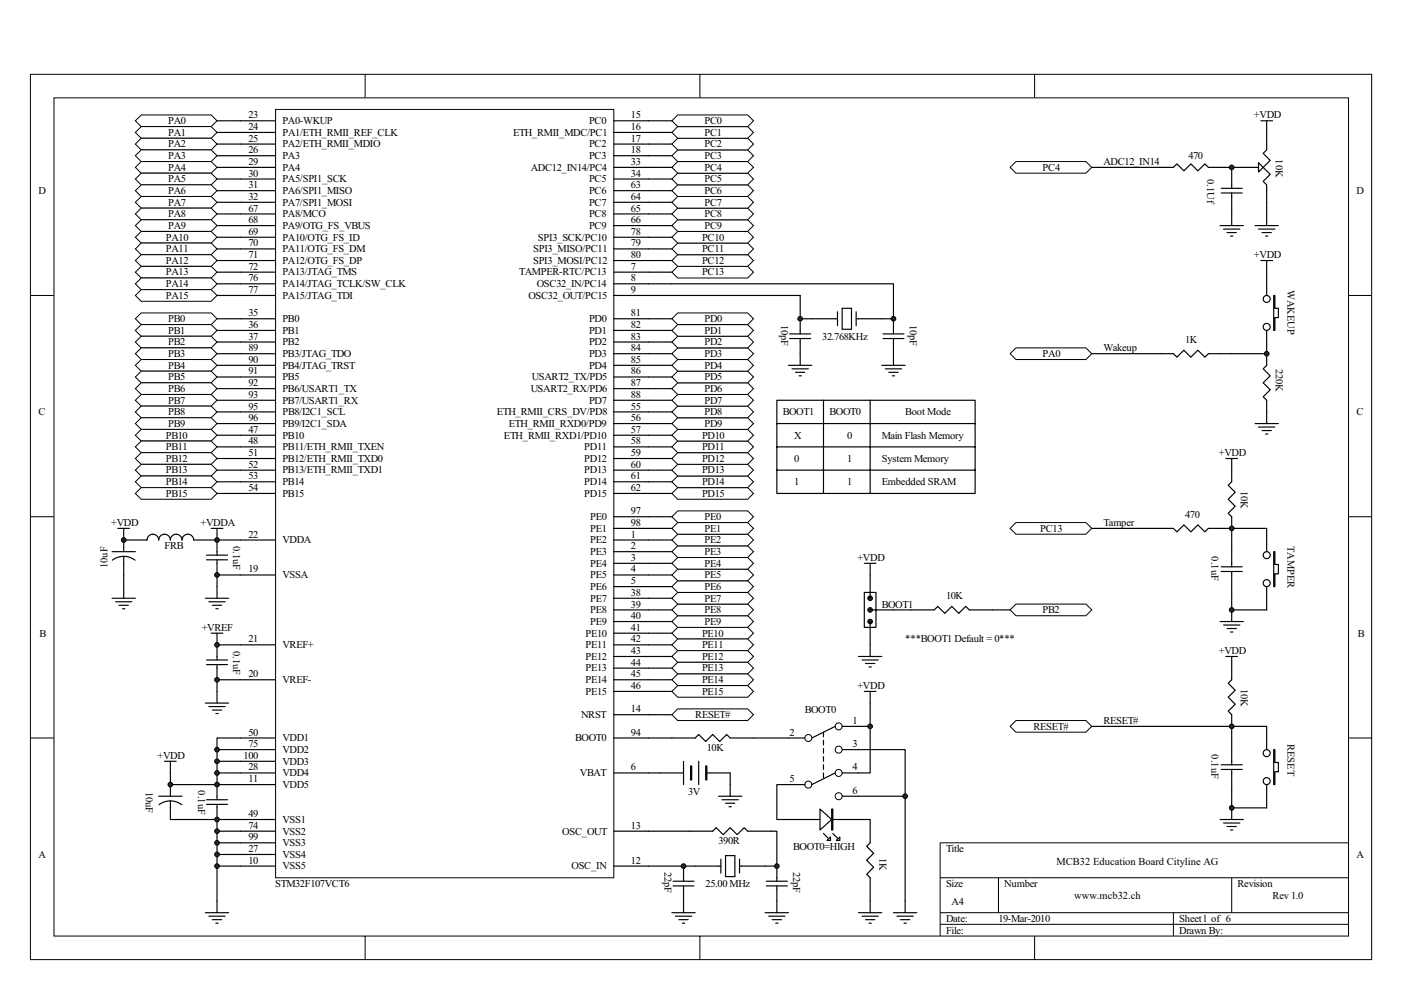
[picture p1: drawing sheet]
<svg xmlns="http://www.w3.org/2000/svg" width="297mm" height="210mm" viewBox="0 0 297 210" stroke-linecap="round" stroke-linejoin="round" font-family="sans-serif">
<g fill="none" stroke="#000" stroke-width=".21">
<path d="M6.5 15.8h284.3v187.7h-284.3zM77.4 15.7v5M148.4 15.7v5M219.4 15.7v5M11.4 20.8h274.5v177.7h-274.5zM6.4 62.7h5M285.9 62.7h4.9M6.4 109.6h5M285.9 109.6h4.9M6.4 156.5h5M285.9 156.5h4.9M285.9 178.8h-86.6v19.7"/>
<path d="M77.4 198.5v5M148.4 198.5v5M199.3 186.2h86.6M199.3 193.6h86.6M199.3 196.1h86.6M211.7 186.2v7.4M219.4 198.5v5M248.8 193.6v4.9M261.1 186.2v7.4"/>
</g>
<g fill="none" stroke="#000" stroke-width=".25">
<path d="M142.5 60.2h46.9v10.6M167.2 77.5h4.9M167.4 71.8h4.5M167.4 70.8h4.5M167.9 78.2h3.5M168.7 79h1.9M169.4 79.7h.5M169.7 67.6v3.2M169.7 71.8v5.7M172.1 67.6h5.5M177.6 66.1v3M178.6 65.4h1.9v4.4h-1.9z"/>
<path d="M181.5 67.6h5.5M181.5 66.1v3M187 77.5h4.9M187.2 71.8h4.5M187.2 70.8h4.5M187.7 78.2h3.5M188.4 79h2M189.2 79.7h.5M189.4 71.8v5.7M142.5 193.6h4.9M142.7 187.9h4.4M142.7 186.9h4.4"/>
<path d="M143.2 194.3h3.5M143.9 195.1h2M144.7 195.8h.5M144.9 183.7v3.2M144.9 187.9v5.7M147.4 183.7h5.4M152.8 182.2v3M153.8 181.5h2v4.4h-2zM156.8 183.7h5.4M156.8 182.2v3M162.2 193.6h5M162.5 187.9h4.4"/>
<path d="M162.5 186.9h4.4M163 194.3h3.4M163.7 195.1h2M164.5 195.8h.5M164.7 183.7v3.2M164.7 187.9v5.7"/>
</g>
<path d="M142.5 134.3l1.2-1.2h14.8l1.3 1.2-1.3 1.2h-14.8z" fill-rule="evenodd" fill="#fff"/>
<path d="M142.5 134.3l1.2-1.2h14.8l1.3 1.2-1.3 1.2h-14.8z" fill="none" stroke="#000" stroke-width=".21"/>
<path d="M143.7 135.5h14.8l1.3 1.3-1.3 1.2h-14.8l-1.2-1.2z" fill-rule="evenodd" fill="#fff"/>
<path d="M143.7 135.5h14.8l1.3 1.3-1.3 1.2h-14.8l-1.2-1.2z" fill="none" stroke="#000" stroke-width=".21"/>
<path d="M143.7 138h14.8l1.3 1.2-1.3 1.3h-14.8l-1.2-1.3z" fill-rule="evenodd" fill="#fff"/>
<path d="M143.7 138h14.8l1.3 1.2-1.3 1.3h-14.8l-1.2-1.3z" fill="none" stroke="#000" stroke-width=".21"/>
<path d="M142.5 141.7l1.2-1.2h14.8l1.3 1.2-1.3 1.2h-14.8z" fill-rule="evenodd" fill="#fff"/>
<path d="M142.5 141.7l1.2-1.2h14.8l1.3 1.2-1.3 1.2h-14.8z" fill="none" stroke="#000" stroke-width=".21"/>
<path d="M142.5 144.2l1.2-1.3h14.8l1.3 1.3-1.3 1.2h-14.8z" fill-rule="evenodd" fill="#fff"/>
<path d="M142.5 144.2l1.2-1.3h14.8l1.3 1.3-1.3 1.2h-14.8z" fill="none" stroke="#000" stroke-width=".21"/>
<path d="M142.5 146.7l1.2-1.3h14.8l1.3 1.3-1.3 1.2h-14.8z" fill-rule="evenodd" fill="#fff"/>
<path d="M142.5 146.7l1.2-1.3h14.8l1.3 1.3-1.3 1.2h-14.8z" fill="none" stroke="#000" stroke-width=".21"/>
<path d="M143.7 150.4h14.8l1.3 1.2-1.3 1.2h-14.8l-1.2-1.2z" fill-rule="evenodd" fill="#fff"/>
<path d="M143.7 150.4h14.8l1.3 1.2-1.3 1.2h-14.8l-1.2-1.2z" fill="none" stroke="#000" stroke-width=".21"/>
<path d="M142.5 131.8l1.2-1.2h14.8l1.3 1.2-1.3 1.3h-14.8z" fill-rule="evenodd" fill="#fff"/>
<path d="M142.5 131.8l1.2-1.2h14.8l1.3 1.2-1.3 1.3h-14.8z" fill="none" stroke="#000" stroke-width=".21"/>
<path d="M142.5 129.4l1.2-1.3h14.8l1.3 1.3-1.3 1.2h-14.8z" fill-rule="evenodd" fill="#fff"/>
<path d="M142.5 129.4l1.2-1.3h14.8l1.3 1.3-1.3 1.2h-14.8z" fill="none" stroke="#000" stroke-width=".21"/>
<path d="M142.5 126.9l1.2-1.2h14.8l1.3 1.2-1.3 1.2h-14.8z" fill-rule="evenodd" fill="#fff"/>
<path d="M142.5 126.9l1.2-1.2h14.8l1.3 1.2-1.3 1.2h-14.8z" fill="none" stroke="#000" stroke-width=".21"/>
<path d="M143.7 123.2h14.8l1.3 1.2-1.3 1.3h-14.8l-1.2-1.3z" fill-rule="evenodd" fill="#fff"/>
<path d="M143.7 123.2h14.8l1.3 1.2-1.3 1.3h-14.8l-1.2-1.3z" fill="none" stroke="#000" stroke-width=".21"/>
<path d="M143.7 120.7h14.8l1.3 1.3-1.3 1.2h-14.8l-1.2-1.2z" fill-rule="evenodd" fill="#fff"/>
<path d="M143.7 120.7h14.8l1.3 1.3-1.3 1.2h-14.8l-1.2-1.2z" fill="none" stroke="#000" stroke-width=".21"/>
<path d="M142.5 119.5l1.2-1.3h14.8l1.3 1.3-1.3 1.2h-14.8z" fill-rule="evenodd" fill="#fff"/>
<path d="M142.5 119.5l1.2-1.3h14.8l1.3 1.3-1.3 1.2h-14.8z" fill="none" stroke="#000" stroke-width=".21"/>
<path d="M142.5 117l1.2-1.2h14.8l1.3 1.2-1.3 1.2h-14.8z" fill-rule="evenodd" fill="#fff"/>
<path d="M142.5 117l1.2-1.2h14.8l1.3 1.2-1.3 1.2h-14.8z" fill="none" stroke="#000" stroke-width=".21"/>
<path d="M142.5 114.5l1.2-1.2h14.8l1.3 1.2-1.3 1.3h-14.8z" fill-rule="evenodd" fill="#fff"/>
<path d="M142.5 114.5l1.2-1.2h14.8l1.3 1.2-1.3 1.3h-14.8z" fill="none" stroke="#000" stroke-width=".21"/>
<path d="M142.5 112.1l1.2-1.3h14.8l1.3 1.3-1.3 1.2h-14.8z" fill-rule="evenodd" fill="#fff"/>
<path d="M142.5 112.1l1.2-1.3h14.8l1.3 1.3-1.3 1.2h-14.8z" fill="none" stroke="#000" stroke-width=".21"/>
<path d="M143.7 108.4h14.8l1.3 1.2-1.3 1.2h-14.8l-1.2-1.2z" fill-rule="evenodd" fill="#fff"/>
<path d="M143.7 108.4h14.8l1.3 1.2-1.3 1.2h-14.8l-1.2-1.2z" fill="none" stroke="#000" stroke-width=".21"/>
<path d="M142.5 104.7l1.2-1.3h14.8l1.3 1.3-1.3 1.2h-14.8z" fill-rule="evenodd" fill="#fff"/>
<path d="M142.5 104.7l1.2-1.3h14.8l1.3 1.3-1.3 1.2h-14.8z" fill="none" stroke="#000" stroke-width=".21"/>
<path d="M142.5 102.2l1.2-1.2h14.8l1.3 1.2-1.3 1.2h-14.8z" fill-rule="evenodd" fill="#fff"/>
<path d="M142.5 102.2l1.2-1.2h14.8l1.3 1.2-1.3 1.2h-14.8z" fill="none" stroke="#000" stroke-width=".21"/>
<path d="M142.5 99.7l1.2-1.2h14.8l1.3 1.2-1.3 1.3h-14.8z" fill-rule="evenodd" fill="#fff"/>
<path d="M142.5 99.7l1.2-1.2h14.8l1.3 1.2-1.3 1.3h-14.8z" fill="none" stroke="#000" stroke-width=".21"/>
<path d="M142.5 97.3l1.2-1.3h14.8l1.3 1.3-1.3 1.2h-14.8z" fill-rule="evenodd" fill="#fff"/>
<path d="M142.5 97.3l1.2-1.3h14.8l1.3 1.3-1.3 1.2h-14.8z" fill="none" stroke="#000" stroke-width=".21"/>
<path d="M142.5 94.8l1.2-1.3h14.8l1.3 1.3-1.3 1.2h-14.8z" fill-rule="evenodd" fill="#fff"/>
<path d="M142.5 94.8l1.2-1.3h14.8l1.3 1.3-1.3 1.2h-14.8z" fill="none" stroke="#000" stroke-width=".21"/>
<path d="M142.5 92.3l1.2-1.2h14.8l1.3 1.2-1.3 1.2h-14.8z" fill-rule="evenodd" fill="#fff"/>
<path d="M142.5 92.3l1.2-1.2h14.8l1.3 1.2-1.3 1.2h-14.8z" fill="none" stroke="#000" stroke-width=".21"/>
<path d="M142.5 89.8l1.2-1.2h14.8l1.3 1.2-1.3 1.3h-14.8z" fill-rule="evenodd" fill="#fff"/>
<path d="M142.5 89.8l1.2-1.2h14.8l1.3 1.2-1.3 1.3h-14.8z" fill="none" stroke="#000" stroke-width=".21"/>
<path d="M142.5 87.4l1.2-1.3h14.8l1.3 1.3-1.3 1.2h-14.8z" fill-rule="evenodd" fill="#fff"/>
<path d="M142.5 87.4l1.2-1.3h14.8l1.3 1.3-1.3 1.2h-14.8z" fill="none" stroke="#000" stroke-width=".21"/>
<path d="M142.5 84.9l1.2-1.2h14.8l1.3 1.2-1.3 1.2h-14.8z" fill-rule="evenodd" fill="#fff"/>
<path d="M142.5 84.9l1.2-1.2h14.8l1.3 1.2-1.3 1.2h-14.8z" fill="none" stroke="#000" stroke-width=".21"/>
<path d="M142.5 82.4l1.2-1.2h14.8l1.3 1.2-1.3 1.3h-14.8z" fill-rule="evenodd" fill="#fff"/>
<path d="M142.5 82.4l1.2-1.2h14.8l1.3 1.2-1.3 1.3h-14.8z" fill="none" stroke="#000" stroke-width=".21"/>
<path d="M143.7 78.7h14.8l1.3 1.3-1.3 1.2h-14.8l-1.2-1.2z" fill-rule="evenodd" fill="#fff"/>
<path d="M143.7 78.7h14.8l1.3 1.3-1.3 1.2h-14.8l-1.2-1.2z" fill="none" stroke="#000" stroke-width=".21"/>
<path d="M142.5 77.5l1.2-1.2h14.8l1.3 1.2-1.3 1.2h-14.8z" fill-rule="evenodd" fill="#fff"/>
<path d="M142.5 77.5l1.2-1.2h14.8l1.3 1.2-1.3 1.2h-14.8z" fill="none" stroke="#000" stroke-width=".21"/>
<path d="M142.5 75l1.2-1.2h14.8l1.3 1.2-1.3 1.3h-14.8z" fill-rule="evenodd" fill="#fff"/>
<path d="M142.5 75l1.2-1.2h14.8l1.3 1.2-1.3 1.3h-14.8z" fill="none" stroke="#000" stroke-width=".21"/>
<path d="M142.5 72.5l1.2-1.2h14.8l1.3 1.2-1.3 1.3h-14.8z" fill-rule="evenodd" fill="#fff"/>
<path d="M142.5 72.5l1.2-1.2h14.8l1.3 1.2-1.3 1.3h-14.8z" fill="none" stroke="#000" stroke-width=".21"/>
<path d="M143.7 68.8h14.8l1.3 1.3-1.3 1.2h-14.8l-1.2-1.2z" fill-rule="evenodd" fill="#fff"/>
<path d="M143.7 68.8h14.8l1.3 1.3-1.3 1.2h-14.8l-1.2-1.2z" fill="none" stroke="#000" stroke-width=".21"/>
<path d="M142.5 67.6l1.2-1.2h14.8l1.3 1.2-1.3 1.2h-14.8z" fill-rule="evenodd" fill="#fff"/>
<path d="M142.5 67.6l1.2-1.2h14.8l1.3 1.2-1.3 1.2h-14.8z" fill="none" stroke="#000" stroke-width=".21"/>
<path d="M142.5 57.7l1.2-1.2h14.8l1.3 1.2-1.3 1.3h-14.8z" fill-rule="evenodd" fill="#fff"/>
<path d="M142.5 57.7l1.2-1.2h14.8l1.3 1.2-1.3 1.3h-14.8z" fill="none" stroke="#000" stroke-width=".21"/>
<path d="M143.7 54h14.8l1.3 1.3-1.3 1.2h-14.8l-1.2-1.2z" fill-rule="evenodd" fill="#fff"/>
<path d="M143.7 54h14.8l1.3 1.3-1.3 1.2h-14.8l-1.2-1.2z" fill="none" stroke="#000" stroke-width=".21"/>
<path d="M143.7 51.6h14.8l1.3 1.2-1.3 1.2h-14.8l-1.2-1.2z" fill-rule="evenodd" fill="#fff"/>
<path d="M143.7 51.6h14.8l1.3 1.2-1.3 1.2h-14.8l-1.2-1.2z" fill="none" stroke="#000" stroke-width=".21"/>
<path d="M142.5 50.3l1.2-1.2h14.8l1.3 1.2-1.3 1.3h-14.8z" fill-rule="evenodd" fill="#fff"/>
<path d="M142.5 50.3l1.2-1.2h14.8l1.3 1.2-1.3 1.3h-14.8z" fill="none" stroke="#000" stroke-width=".21"/>
<path d="M142.5 47.8l1.2-1.2h14.8l1.3 1.2-1.3 1.3h-14.8z" fill-rule="evenodd" fill="#fff"/>
<path d="M142.5 47.8l1.2-1.2h14.8l1.3 1.2-1.3 1.3h-14.8z" fill="none" stroke="#000" stroke-width=".21"/>
<path d="M142.5 45.4l1.2-1.3h14.8l1.3 1.3-1.3 1.2h-14.8z" fill-rule="evenodd" fill="#fff"/>
<path d="M142.5 45.4l1.2-1.3h14.8l1.3 1.3-1.3 1.2h-14.8z" fill="none" stroke="#000" stroke-width=".21"/>
<path d="M142.5 42.9l1.2-1.2h14.8l1.3 1.2-1.3 1.2h-14.8z" fill-rule="evenodd" fill="#fff"/>
<path d="M142.5 42.9l1.2-1.2h14.8l1.3 1.2-1.3 1.2h-14.8z" fill="none" stroke="#000" stroke-width=".21"/>
<path d="M143.7 39.2h14.8l1.3 1.2-1.3 1.3h-14.8l-1.2-1.3z" fill-rule="evenodd" fill="#fff"/>
<path d="M143.7 39.2h14.8l1.3 1.2-1.3 1.3h-14.8l-1.2-1.3z" fill="none" stroke="#000" stroke-width=".21"/>
<path d="M143.7 36.7h14.8l1.3 1.3-1.3 1.2h-14.8l-1.2-1.2z" fill-rule="evenodd" fill="#fff"/>
<path d="M143.7 36.7h14.8l1.3 1.3-1.3 1.2h-14.8l-1.2-1.2z" fill="none" stroke="#000" stroke-width=".21"/>
<path d="M142.5 35.5l1.2-1.2h14.8l1.3 1.2-1.3 1.2h-14.8z" fill-rule="evenodd" fill="#fff"/>
<path d="M142.5 35.5l1.2-1.2h14.8l1.3 1.2-1.3 1.2h-14.8z" fill="none" stroke="#000" stroke-width=".21"/>
<path d="M142.5 33l1.2-1.2h14.8l1.3 1.2-1.3 1.3h-14.8z" fill-rule="evenodd" fill="#fff"/>
<path d="M142.5 33l1.2-1.2h14.8l1.3 1.2-1.3 1.3h-14.8z" fill="none" stroke="#000" stroke-width=".21"/>
<path d="M142.5 30.6l1.2-1.3h14.8l1.3 1.3-1.3 1.2h-14.8z" fill-rule="evenodd" fill="#fff"/>
<path d="M142.5 30.6l1.2-1.3h14.8l1.3 1.3-1.3 1.2h-14.8z" fill="none" stroke="#000" stroke-width=".21"/>
<path d="M143.7 26.9h14.8l1.3 1.2-1.3 1.2h-14.8l-1.2-1.2z" fill-rule="evenodd" fill="#fff"/>
<path d="M143.7 26.9h14.8l1.3 1.2-1.3 1.2h-14.8l-1.2-1.2z" fill="none" stroke="#000" stroke-width=".21"/>
<path d="M143.7 24.4h14.8l1.3 1.2-1.3 1.3h-14.8l-1.2-1.3z" fill-rule="evenodd" fill="#fff"/>
<path d="M143.7 24.4h14.8l1.3 1.2-1.3 1.3h-14.8l-1.2-1.3z" fill="none" stroke="#000" stroke-width=".21"/>
<path d="M29.9 24.4h14.9l1.2 1.2-1.2 1.3h-14.9l-1.2-1.3z" fill-rule="evenodd" fill="#fff"/>
<path d="M29.9 24.4h14.9l1.2 1.2-1.2 1.3h-14.9l-1.2-1.3z" fill="none" stroke="#000" stroke-width=".21"/>
<path d="M29.9 26.9h14.9l1.2 1.2-1.2 1.2h-14.9l-1.2-1.2z" fill-rule="evenodd" fill="#fff"/>
<path d="M29.9 26.9h14.9l1.2 1.2-1.2 1.2h-14.9l-1.2-1.2z" fill="none" stroke="#000" stroke-width=".21"/>
<path d="M28.7 30.6l1.2-1.3h14.9l1.2 1.3-1.2 1.2h-14.9z" fill-rule="evenodd" fill="#fff"/>
<path d="M28.7 30.6l1.2-1.3h14.9l1.2 1.3-1.2 1.2h-14.9z" fill="none" stroke="#000" stroke-width=".21"/>
<path d="M28.7 33l1.2-1.2h14.9l1.2 1.2-1.2 1.3h-14.9z" fill-rule="evenodd" fill="#fff"/>
<path d="M28.7 33l1.2-1.2h14.9l1.2 1.2-1.2 1.3h-14.9z" fill="none" stroke="#000" stroke-width=".21"/>
<path d="M28.7 35.5l1.2-1.2h14.9l1.2 1.2-1.2 1.2h-14.9z" fill-rule="evenodd" fill="#fff"/>
<path d="M28.7 35.5l1.2-1.2h14.9l1.2 1.2-1.2 1.2h-14.9z" fill="none" stroke="#000" stroke-width=".21"/>
<path d="M29.9 36.7h14.9l1.2 1.3-1.2 1.2h-14.9l-1.2-1.2z" fill-rule="evenodd" fill="#fff"/>
<path d="M29.9 36.7h14.9l1.2 1.3-1.2 1.2h-14.9l-1.2-1.2z" fill="none" stroke="#000" stroke-width=".21"/>
<path d="M29.9 39.2h14.9l1.2 1.2-1.2 1.3h-14.9l-1.2-1.3z" fill-rule="evenodd" fill="#fff"/>
<path d="M29.9 39.2h14.9l1.2 1.2-1.2 1.3h-14.9l-1.2-1.3z" fill="none" stroke="#000" stroke-width=".21"/>
<path d="M28.7 42.9l1.2-1.2h14.9l1.2 1.2-1.2 1.2h-14.9z" fill-rule="evenodd" fill="#fff"/>
<path d="M28.7 42.9l1.2-1.2h14.9l1.2 1.2-1.2 1.2h-14.9z" fill="none" stroke="#000" stroke-width=".21"/>
<path d="M28.7 45.4l1.2-1.3h14.9l1.2 1.3-1.2 1.2h-14.9z" fill-rule="evenodd" fill="#fff"/>
<path d="M28.7 45.4l1.2-1.3h14.9l1.2 1.3-1.2 1.2h-14.9z" fill="none" stroke="#000" stroke-width=".21"/>
<path d="M28.7 47.8l1.2-1.2h14.9l1.2 1.2-1.2 1.3h-14.9z" fill-rule="evenodd" fill="#fff"/>
<path d="M28.7 47.8l1.2-1.2h14.9l1.2 1.2-1.2 1.3h-14.9z" fill="none" stroke="#000" stroke-width=".21"/>
<path d="M28.7 50.3l1.2-1.2h14.9l1.2 1.2-1.2 1.3h-14.9z" fill-rule="evenodd" fill="#fff"/>
<path d="M28.7 50.3l1.2-1.2h14.9l1.2 1.2-1.2 1.3h-14.9z" fill="none" stroke="#000" stroke-width=".21"/>
<path d="M29.9 51.6h14.9l1.2 1.2-1.2 1.2h-14.9l-1.2-1.2z" fill-rule="evenodd" fill="#fff"/>
<path d="M29.9 51.6h14.9l1.2 1.2-1.2 1.2h-14.9l-1.2-1.2z" fill="none" stroke="#000" stroke-width=".21"/>
<path d="M29.9 54h14.9l1.2 1.3-1.2 1.2h-14.9l-1.2-1.2z" fill-rule="evenodd" fill="#fff"/>
<path d="M29.9 54h14.9l1.2 1.3-1.2 1.2h-14.9l-1.2-1.2z" fill="none" stroke="#000" stroke-width=".21"/>
<path d="M28.7 57.7l1.2-1.2h14.9l1.2 1.2-1.2 1.3h-14.9z" fill-rule="evenodd" fill="#fff"/>
<path d="M28.7 57.7l1.2-1.2h14.9l1.2 1.2-1.2 1.3h-14.9z" fill="none" stroke="#000" stroke-width=".21"/>
<path d="M28.7 60.2l1.2-1.2h14.9l1.2 1.2-1.2 1.2h-14.9z" fill-rule="evenodd" fill="#fff"/>
<path d="M28.7 60.2l1.2-1.2h14.9l1.2 1.2-1.2 1.2h-14.9z" fill="none" stroke="#000" stroke-width=".21"/>
<path d="M28.7 62.7l1.2-1.3h14.9l1.2 1.3-1.2 1.2h-14.9z" fill-rule="evenodd" fill="#fff"/>
<path d="M28.7 62.7l1.2-1.3h14.9l1.2 1.3-1.2 1.2h-14.9z" fill="none" stroke="#000" stroke-width=".21"/>
<path d="M28.7 67.6l1.2-1.2h14.9l1.2 1.2-1.2 1.2h-14.9z" fill-rule="evenodd" fill="#fff"/>
<path d="M28.7 67.6l1.2-1.2h14.9l1.2 1.2-1.2 1.2h-14.9z" fill="none" stroke="#000" stroke-width=".21"/>
<path d="M29.9 68.8h14.9l1.2 1.3-1.2 1.2h-14.9l-1.2-1.2z" fill-rule="evenodd" fill="#fff"/>
<path d="M29.9 68.8h14.9l1.2 1.3-1.2 1.2h-14.9l-1.2-1.2z" fill="none" stroke="#000" stroke-width=".21"/>
<path d="M28.7 72.5l1.2-1.2h14.9l1.2 1.2-1.2 1.3h-14.9z" fill-rule="evenodd" fill="#fff"/>
<path d="M28.7 72.5l1.2-1.2h14.9l1.2 1.2-1.2 1.3h-14.9z" fill="none" stroke="#000" stroke-width=".21"/>
<path d="M28.7 75l1.2-1.2h14.9l1.2 1.2-1.2 1.3h-14.9z" fill-rule="evenodd" fill="#fff"/>
<path d="M28.7 75l1.2-1.2h14.9l1.2 1.2-1.2 1.3h-14.9z" fill="none" stroke="#000" stroke-width=".21"/>
<path d="M28.7 77.5l1.2-1.2h14.9l1.2 1.2-1.2 1.2h-14.9z" fill-rule="evenodd" fill="#fff"/>
<path d="M28.7 77.5l1.2-1.2h14.9l1.2 1.2-1.2 1.2h-14.9z" fill="none" stroke="#000" stroke-width=".21"/>
<path d="M29.9 78.7h14.9l1.2 1.3-1.2 1.2h-14.9l-1.2-1.2z" fill-rule="evenodd" fill="#fff"/>
<path d="M29.9 78.7h14.9l1.2 1.3-1.2 1.2h-14.9l-1.2-1.2z" fill="none" stroke="#000" stroke-width=".21"/>
<path d="M28.7 82.4l1.2-1.2h14.9l1.2 1.2-1.2 1.3h-14.9z" fill-rule="evenodd" fill="#fff"/>
<path d="M28.7 82.4l1.2-1.2h14.9l1.2 1.2-1.2 1.3h-14.9z" fill="none" stroke="#000" stroke-width=".21"/>
<path d="M28.7 84.9l1.2-1.2h14.9l1.2 1.2-1.2 1.2h-14.9z" fill-rule="evenodd" fill="#fff"/>
<path d="M28.7 84.9l1.2-1.2h14.9l1.2 1.2-1.2 1.2h-14.9z" fill="none" stroke="#000" stroke-width=".21"/>
<path d="M28.7 87.4l1.2-1.3h14.9l1.2 1.3-1.2 1.2h-14.9z" fill-rule="evenodd" fill="#fff"/>
<path d="M28.7 87.4l1.2-1.3h14.9l1.2 1.3-1.2 1.2h-14.9z" fill="none" stroke="#000" stroke-width=".21"/>
<path d="M28.7 89.8l1.2-1.2h14.9l1.2 1.2-1.2 1.3h-14.9z" fill-rule="evenodd" fill="#fff"/>
<path d="M28.7 89.8l1.2-1.2h14.9l1.2 1.2-1.2 1.3h-14.9z" fill="none" stroke="#000" stroke-width=".21"/>
<path d="M28.7 92.3l1.2-1.2h14.9l1.2 1.2-1.2 1.2h-14.9z" fill-rule="evenodd" fill="#fff"/>
<path d="M28.7 92.3l1.2-1.2h14.9l1.2 1.2-1.2 1.2h-14.9z" fill="none" stroke="#000" stroke-width=".21"/>
<path d="M28.7 94.8l1.2-1.3h14.9l1.2 1.3-1.2 1.2h-14.9z" fill-rule="evenodd" fill="#fff"/>
<path d="M28.7 94.8l1.2-1.3h14.9l1.2 1.3-1.2 1.2h-14.9z" fill="none" stroke="#000" stroke-width=".21"/>
<g fill="none" stroke="#000" stroke-width=".25">
<path d="M46 25.6h5M46 30.6h5M46 35.5h5M46 28.1h5M46 33h5M46 38h5M137.5 28.1h5M137.5 33h5M137.5 38h5M137.5 25.6h5M137.5 30.6h5M137.5 35.5h5"/>
<path d="M46 40.4h5M46 45.4h5M46 50.3h5M46 55.3h5M46 42.9h5M46 47.8h5M46 52.8h5M46 57.7h5M137.5 42.9h5M137.5 47.8h5M137.5 52.8h5M137.5 40.4h5"/>
<path d="M137.5 45.4h5M137.5 50.3h5M137.5 55.3h5M137.5 57.7h5M46 60.2h5M46 67.6h5M46 72.5h5M46 77.5h5M46 62.7h5M46 70.1h5M46 75h5M46 80h5"/>
<path d="M137.5 60.2h5M137.5 62.7h32.2M137.5 67.6h5M137.5 72.5h5M137.5 77.5h5M137.5 70.1h5M137.5 75h5M137.5 80h5M46 82.4h5M46 87.4h5M46 92.3h5M46 84.9h5"/>
<path d="M46 89.8h5M46 94.8h5M137.5 82.4h5M137.5 87.4h5M137.5 92.3h5M137.5 99.7h5M137.5 84.9h5M137.5 89.8h5M137.5 94.8h5M137.5 97.3h5M26.2 114.5h5a1.24 1.24 0 0 1 1.2-1.2 1.24 1.24 0 0 1 1.2 1.2 1.24 1.24 0 0 1 1.3-1.2 1.24 1.24 0 0 1 1.2 1.2M46 114.5h-4.9a1.24 1.24 0 0 0-1.3-1.2 1.24 1.24 0 0 0-1.2 1.2 1.24 1.24 0 0 0-1.2-1.2 1.24 1.24 0 0 0-1.3 1.2"/>
<path d="M137.5 117h5M137.5 112.1h5M137.5 104.7h5M137.5 119.5h5M137.5 114.5h5M137.5 109.6h5M137.5 102.2h5M137.5 134.3h5M137.5 136.8h5M137.5 131.8h5M137.5 126.9h5M137.5 122h5"/>
<path d="M137.5 139.2h5M137.5 129.4h5M137.5 124.4h5M137.5 141.7h5M137.5 146.7h5M137.5 151.6h5M137.5 144.2h5M33.6 168.9h5M33.7 170.7a4 4 0 0 1 4.8 0M34.9 161.5h2.5M36.1 166.4v2.5M36.1 169.9v3.9"/>
<path d="M36.1 161.5v2.4M43.8 169.6h4.4M43.8 170.6h4.4M46 166.4v3.2M46 170.6v3.2M140 163.9h4.9M144.9 161.5v4.9M148.1 161.5v4.9M149.9 163.9h4.9M43.5 193.6h5M44.3 194.3h3.4M45 195.1h2"/>
<path d="M45.8 195.8h.5M46 191.1v2.5"/>
</g>
<path d="M146.4 162.5h.3v2.9h-.3z" fill="#fff"/>
<path d="M146.4 162.5h.3v2.9h-.3z" fill="none" stroke="#000" stroke-width=".25"/>
<path d="M149.6 162.5h.3v2.9h-.3z" fill="#fff"/>
<g fill="none" stroke="#000" stroke-width=".25">
<path d="M169.7 67.6h2.4M187 67.6h2.4M23.8 117h4.9M23.8 118.8a4 4 0 0 1 4.8 0M25 112.1h2.5M26.2 112.1v4.9M26.2 118v4M43.8 118.7h4.4M43.8 117.8h4.4M46 118.7v8.2M51 114.5h-5v3.3M43.5 126.9h5"/>
<path d="M43.8 140h4.4M44.3 127.6h3.4M45 128.4h2M45.8 129.1h.5M51 136.8h-5v3.2M43.5 149.1h5M43.8 141h4.4M44.3 149.9h3.4M45 150.6h2M45.8 151.3h.5M46 141v8.1M268.6 154.1v4.9"/>
<path d="M36.1 166.4h14.9M36.1 173.8h14.9M46 176.3h5M46 178.8h5M149.6 162.5h.3v2.9h-.3zM268.6 166.4v5M46 181.2h5M46 183.7h5M137.5 183.7h9.9M162.2 183.7h2.5"/>
</g>
<path d="M270 159h.3v2.7h.7v2h-.7v2.7h-.3z" fill-rule="evenodd" fill="#fff"/>
<g fill="none" stroke="#000" stroke-width=".25">
<path d="M261.1 141.7v2.5l-.7 .7 1.5 1.5-1.5 1.5 1.5 1.5-1.5 1.5 .7 .7v2.5h-2.4M268.6 154.1h-7.5v8.1M270 159h.3v2.7h.7v2h-.7v2.7h-.3zM258.7 173.8h4.9M258.9 163.2h4.5M258.9 162.2h4.5M259.4 174.6h3.5M260.2 175.3h1.9M260.9 176h.5M261.1 163.2v8.2h7.5M261.1 171.4v2.4"/>
<circle cx="268.6" cy="159.7" r=".74"/>
<circle cx="268.6" cy="165.7" r=".74"/>
</g>
<path d="M215.4 152.8h14.8l1.3 1.3-1.3 1.2h-14.8l-1.2-1.2z" fill-rule="evenodd" fill="#fff"/>
<path d="M215.4 152.8h14.8l1.3 1.3-1.3 1.2h-14.8l-1.2-1.2z" fill="none" stroke="#000" stroke-width=".21"/>
<path d="M268.6 57.7v5M268.6 70.1v4.9M259.9 139.2h2.5M261.1 139.2v2.5M231.5 154.1h27.2" fill="none" stroke="#000" stroke-width=".25"/>
<path d="M270 62.7h.3v2.7h.7v2h-.7v2.7h-.3z" fill-rule="evenodd" fill="#fff"/>
<g fill="none" stroke="#000" stroke-width=".25">
<path d="M246.3 75h2.5l.7 .8 1.5-1.5 1.5 1.5 1.5-1.5 1.5 1.5 .7-.8h4.9M268.6 75v2.5l-.8 .7 1.5 1.5-1.5 1.5 1.5 1.5-1.5 1.5 .8 .7v4.9M270 62.7h.3v2.7h.7v2h-.7v2.7h-.3zM266.1 89.8h4.9M266.8 90.6h3.5M267.6 91.3h2M268.3 92.1h.5"/>
<circle cx="268.6" cy="69.3" r=".74"/>
<circle cx="268.6" cy="63.4" r=".74"/>
</g>
<path d="M214.2 75l1.2-1.2h14.8l1.3 1.2-1.3 1.3h-14.8z" fill-rule="evenodd" fill="#fff"/>
<path d="M214.2 75l1.2-1.2h14.8l1.3 1.2-1.3 1.3h-14.8z" fill="none" stroke="#000" stroke-width=".21"/>
<path d="M263.6 35.5h4.2M268.6 28.1v3.7l-.8 .7 1.5 1.5-1.5 1.5 1.5 1.5-1.5 1.5 .8 .7v3.7M267.3 55.3h2.5M268.6 55.3v2.4M231.5 75h14.8" fill="none" stroke="#000" stroke-width=".25"/>
<path d="M266.8 34.5l1 1-1 1z" fill="#fff"/>
<path d="M266.8 34.5l1 1-1 1zM266.1 47.8h4.9M266.8 48.6h3.5M267.6 49.3h2M268.3 50.1h.5M268.6 42.9v4.9" fill="none" stroke="#000" stroke-width=".25"/>
<path d="M214.2 35.5l1.2-1.2h14.8l1.3 1.2-1.3 1.2h-14.8z" fill-rule="evenodd" fill="#fff"/>
<path d="M214.2 35.5l1.2-1.2h14.8l1.3 1.2-1.3 1.2h-14.8z" fill="none" stroke="#000" stroke-width=".21"/>
<path d="M231.5 35.5h17.3l.7-.7 1.5 1.4 1.5-1.4 1.5 1.4 1.5-1.4 .7 .7h7.4M258.9 39.9h4.5M261.1 35.5v4.4M267.3 25.6h2.5M268.6 25.6v2.5M258.7 47.8h4.9M258.9 40.9h4.5M259.4 48.6h3.5M260.2 49.3h1.9M260.9 50.1h.5M261.1 40.9v6.9" fill="none" stroke="#000" stroke-width=".25"/>
<path d="M28.7 97.3l1.2-1.3h14.9l1.2 1.3-1.2 1.2h-14.9z" fill-rule="evenodd" fill="#fff"/>
<path d="M28.7 97.3l1.2-1.3h14.9l1.2 1.3-1.2 1.2h-14.9z" fill="none" stroke="#000" stroke-width=".21"/>
<path d="M28.7 99.7l1.2-1.2h14.9l1.2 1.2-1.2 1.3h-14.9z" fill-rule="evenodd" fill="#fff"/>
<path d="M28.7 99.7l1.2-1.2h14.9l1.2 1.2-1.2 1.3h-14.9z" fill="none" stroke="#000" stroke-width=".21"/>
<path d="M28.7 102.2l1.2-1.2h14.9l1.2 1.2-1.2 1.2h-14.9z" fill-rule="evenodd" fill="#fff"/>
<path d="M28.7 102.2l1.2-1.2h14.9l1.2 1.2-1.2 1.2h-14.9z" fill="none" stroke="#000" stroke-width=".21"/>
<path d="M28.7 104.7l1.2-1.3h14.9l1.2 1.3-1.2 1.2h-14.9z" fill-rule="evenodd" fill="#fff"/>
<path d="M28.7 104.7l1.2-1.3h14.9l1.2 1.3-1.2 1.2h-14.9z" fill="none" stroke="#000" stroke-width=".21"/>
<g fill="none" stroke="#000" stroke-width=".25">
<path d="M169.7 62.7v4.9M46 97.3h5M46 99.7h5M46 102.2h5M46 104.7h5M268.6 112.1v4.9M46 122h5M268.6 124.4v5M46 159h5M46 144.2h5M51 156.5h-5v9.9M46 173.8v17.3"/>
<path d="M46 161.5h5M46 163.9h5"/>
</g>
<path d="M270 117h.3v2.7h.7v2h-.7v2.7h-.3z" fill-rule="evenodd" fill="#fff"/>
<g fill="none" stroke="#000" stroke-width=".25">
<path d="M261.1 99.7v2.5l-.7 .7 1.5 1.5-1.5 1.5 1.5 1.5-1.5 1.5 .7 .7v2.5h-4.9l-.7 .7-1.5-1.5-1.5 1.5-1.5-1.5-1.5 1.5-.7-.7h-2.5M268.6 112.1h-7.5v8.1M270 117h.3v2.7h.7v2h-.7v2.7h-.3zM258.7 131.8h4.9M258.9 121.2h4.5M258.9 120.2h4.5M259.4 132.6h3.5M260.2 133.3h1.9M260.9 134.1h.5M261.1 121.2v8.2h7.5M261.1 129.4v2.4"/>
<circle cx="268.6" cy="117.8" r=".74"/>
<circle cx="268.6" cy="123.7" r=".74"/>
</g>
<path d="M214.2 112.1l1.2-1.3h14.8l1.3 1.3-1.3 1.2h-14.8z" fill-rule="evenodd" fill="#fff"/>
<path d="M214.2 112.1l1.2-1.3h14.8l1.3 1.3-1.3 1.2h-14.8z" fill="none" stroke="#000" stroke-width=".21"/>
<path d="M259.9 97.3h2.5M261.1 97.3v2.4M231.5 112.1h14.8" fill="none" stroke="#000" stroke-width=".25"/>
<circle cx="261.1" cy="154.1" r=".49" fill="#252525"/>
<circle cx="261.1" cy="154.1" r=".49" fill="none" stroke="#000" stroke-width=".21"/>
<circle cx="261.1" cy="171.4" r=".49" fill="#252525"/>
<circle cx="261.1" cy="171.4" r=".49" fill="none" stroke="#000" stroke-width=".21"/>
<circle cx="261.1" cy="35.5" r=".49" fill="#252525"/>
<circle cx="261.1" cy="35.5" r=".49" fill="none" stroke="#000" stroke-width=".21"/>
<circle cx="261.1" cy="112.1" r=".49" fill="#252525"/>
<circle cx="261.1" cy="112.1" r=".49" fill="none" stroke="#000" stroke-width=".21"/>
<circle cx="261.1" cy="129.4" r=".49" fill="#252525"/>
<circle cx="261.1" cy="129.4" r=".49" fill="none" stroke="#000" stroke-width=".21"/>
<circle cx="169.7" cy="67.6" r=".49" fill="#252525"/>
<circle cx="169.7" cy="67.6" r=".49" fill="none" stroke="#000" stroke-width=".21"/>
<circle cx="189.4" cy="67.6" r=".49" fill="#252525"/>
<g fill="none" stroke="#000" stroke-width=".21">
<circle cx="189.4" cy="67.6" r=".49"/>
<circle cx="171.4" cy="156.5" r=".74"/>
<circle cx="177.8" cy="154.1" r=".74"/>
<circle cx="177.8" cy="159" r=".74"/>
<circle cx="171.4" cy="166.4" r=".74"/>
<circle cx="177.8" cy="168.9" r=".74"/>
<circle cx="177.8" cy="163.9" r=".74"/>
</g>
<g fill="none" stroke="#000" stroke-width=".25">
<path d="M167.2 156.5h3.4M174.6 155.3v1M174.6 157v1M174.6 158.8v.9M177.1 154.1l-5 2.4M178.6 154.1h3.4M178.6 159h3.4M137.5 163.9h2.5M152.3 168.9h5M153.1 169.6h3.4M153.8 170.4h2M154.6 171.1h.5"/>
<path d="M154.8 163.9v5M167.2 166.4h3.4M167.2 173.8h17.3M174.6 160.5v1M174.6 162.2v1M174.6 163.9v1M174.6 176.8l1 1M176.6 176.8l1 1M177.1 163.9l-5 2.5M178.6 168.9h3.4M178.6 163.9h3.4"/>
</g>
<path d="M173.9 171.6l2.4 2.2-2.4 2.2z" fill="#fff"/>
<path d="M173.9 171.6l2.4 2.2-2.4 2.2z" fill="none" stroke="#000" stroke-width=".25"/>
<path d="M176.3 171.6h.3v4.4h-.3z" fill="#fff"/>
<path d="M176.3 171.6h.3v4.4h-.3z" fill="none" stroke="#000" stroke-width=".25"/>
<path d="M177.3 178.3l.8-.8v.8z" fill="#fff"/>
<path d="M177.3 178.3l.8-.8v.8z" fill="none" stroke="#000" stroke-width=".25"/>
<path d="M176.1 177.5v.8h-.8z" fill="#fff"/>
<g fill="none" stroke="#000" stroke-width=".25">
<path d="M137.5 156.5h9.9l.7-.7 1.5 1.5 1.5-1.5 1.5 1.5 1.5-1.5 .7 .7h12.4M182 159h9.9v34.6M183.3 146.7h2.4M184.5 154.1v9.8h-2.5M184.5 146.7v7.4h-2.5M167.2 166.4h-2.5v7.4h2.5M176.1 177.5v.8h-.8zM182 168.9h9.9M184.5 173.8v5l-.8 .7 1.5 1.5-1.5 1.5 1.5 1.4-1.5 1.5 .8 .8v7.4M182 193.6h5M182.8 194.3h3.4M183.5 195.1h2"/>
<path d="M184.2 195.8h.5M189.4 193.6h5M190.2 194.3h3.4M190.9 195.1h2M191.7 195.8h.5"/>
</g>
<circle cx="144.9" cy="183.7" r=".49" fill="#252525"/>
<circle cx="144.9" cy="183.7" r=".49" fill="none" stroke="#000" stroke-width=".21"/>
<circle cx="184.5" cy="154.1" r=".49" fill="#252525"/>
<circle cx="184.5" cy="154.1" r=".49" fill="none" stroke="#000" stroke-width=".21"/>
<circle cx="191.9" cy="168.9" r=".49" fill="#252525"/>
<circle cx="191.9" cy="168.9" r=".49" fill="none" stroke="#000" stroke-width=".21"/>
<path d="M137.5 176.3h13.6l.7-.7 1.5 1.4 1.5-1.4 1.5 1.4 1.5-1.4 .7 .7h6.2v7.4" fill="none" stroke="#000" stroke-width=".25"/>
<circle cx="164.7" cy="183.7" r=".49" fill="#252525"/>
<circle cx="164.7" cy="183.7" r=".49" fill="none" stroke="#000" stroke-width=".21"/>
<path d="M44.8 112.1h2.4M46 112.1v2.4M23.8 126.9h4.9M24.5 127.6h3.5M25.2 128.4h2M26 129.1h.5M26.2 122v4.9M44.8 134.3h2.4M46 134.3v2.5" fill="none" stroke="#000" stroke-width=".25"/>
<circle cx="26.2" cy="114.5" r=".49" fill="#252525"/>
<circle cx="26.2" cy="114.5" r=".49" fill="none" stroke="#000" stroke-width=".21"/>
<circle cx="46" cy="114.5" r=".49" fill="#252525"/>
<circle cx="46" cy="114.5" r=".49" fill="none" stroke="#000" stroke-width=".21"/>
<circle cx="46" cy="121.9" r=".49" fill="#252525"/>
<circle cx="46" cy="121.9" r=".49" fill="none" stroke="#000" stroke-width=".21"/>
<circle cx="46" cy="136.8" r=".49" fill="#252525"/>
<circle cx="46" cy="136.8" r=".49" fill="none" stroke="#000" stroke-width=".21"/>
<circle cx="46" cy="144.2" r=".49" fill="#252525"/>
<circle cx="46" cy="144.2" r=".49" fill="none" stroke="#000" stroke-width=".21"/>
<path d="M36.1 163.9v2.5" fill="none" stroke="#000" stroke-width=".25"/>
<circle cx="46" cy="159" r=".49" fill="#252525"/>
<circle cx="46" cy="159" r=".49" fill="none" stroke="#000" stroke-width=".21"/>
<circle cx="46" cy="161.5" r=".49" fill="#252525"/>
<circle cx="46" cy="161.5" r=".49" fill="none" stroke="#000" stroke-width=".21"/>
<circle cx="46" cy="163.9" r=".49" fill="#252525"/>
<circle cx="46" cy="163.9" r=".49" fill="none" stroke="#000" stroke-width=".21"/>
<circle cx="36.1" cy="166.4" r=".49" fill="#252525"/>
<circle cx="36.1" cy="166.4" r=".49" fill="none" stroke="#000" stroke-width=".21"/>
<circle cx="46" cy="166.4" r=".49" fill="#252525"/>
<circle cx="46" cy="166.4" r=".49" fill="none" stroke="#000" stroke-width=".21"/>
<circle cx="46" cy="173.8" r=".49" fill="#252525"/>
<circle cx="46" cy="173.8" r=".49" fill="none" stroke="#000" stroke-width=".21"/>
<circle cx="46" cy="176.3" r=".49" fill="#252525"/>
<circle cx="46" cy="176.3" r=".49" fill="none" stroke="#000" stroke-width=".21"/>
<circle cx="46" cy="178.8" r=".49" fill="#252525"/>
<circle cx="46" cy="178.8" r=".49" fill="none" stroke="#000" stroke-width=".21"/>
<circle cx="46" cy="181.2" r=".49" fill="#252525"/>
<circle cx="46" cy="181.2" r=".49" fill="none" stroke="#000" stroke-width=".21"/>
<circle cx="46" cy="183.7" r=".49" fill="#252525"/>
<circle cx="46" cy="183.7" r=".49" fill="none" stroke="#000" stroke-width=".21"/>
<circle cx="184.5" cy="131.8" r=".49" fill="#252525"/>
<circle cx="184.5" cy="131.8" r=".49" fill="none" stroke="#000" stroke-width=".21"/>
<circle cx="184.5" cy="129.4" r=".49" fill="#252525"/>
<circle cx="184.5" cy="129.4" r=".49" fill="none" stroke="#000" stroke-width=".21"/>
<circle cx="184.5" cy="126.9" r=".49" fill="#252525"/>
<circle cx="184.5" cy="126.9" r=".49" fill="none" stroke="#000" stroke-width=".21"/>
<path d="M183.3 119.5h2.4M184.5 119.5v7.4M182 139.2h5M182.8 140h3.4M184.5 131.8v7.4M183.5 140.7h2M184.2 141.5h.5" fill="none" stroke="#000" stroke-width=".25"/>
<path d="M214.2 129.4l1.2-1.3h14.8l1.3 1.3-1.3 1.2h-14.8z" fill-rule="evenodd" fill="#fff"/>
<path d="M214.2 129.4l1.2-1.3h14.8l1.3 1.3-1.3 1.2h-14.8z" fill="none" stroke="#000" stroke-width=".21"/>
<path d="M261.1 75h7.5M183.3 125.7h2.4v7.4h-2.4zM184.5 129.4h13.6l.7-.8 1.5 1.5 1.5-1.5 1.5 1.5 1.5-1.5 .7 .8h8.7" fill="none" stroke="#000" stroke-width=".25"/>
<circle cx="268.6" cy="75" r=".49" fill="#252525"/>
<circle cx="268.6" cy="75" r=".49" fill="none" stroke="#000" stroke-width=".21"/>
<path d="M58.5 23.3h71.6v162.9h-71.6z" fill="#fff"/>
<path d="M58.4 23.2h71.7v163h-71.7z" fill="none" stroke="#000" stroke-width=".21"/>
<g fill="none" stroke="#000" stroke-width=".25">
<path d="M51 25.6h7.4M51 28.1h7.4M51 30.6h7.4M51 33h7.4M51 35.5h7.4M51 38h7.4M130.1 25.6h7.4M130.1 28.1h7.4M130.1 30.6h7.4M130.1 33h7.4M130.1 35.5h7.4M130.1 38h7.4"/>
<path d="M51 40.4h7.4M51 42.9h7.4M51 45.4h7.4M51 47.8h7.4M51 50.3h7.4M51 52.8h7.4M51 55.3h7.4M51 57.7h7.4M130.1 40.4h7.4M130.1 42.9h7.4M130.1 45.4h7.4M130.1 47.8h7.4"/>
<path d="M130.1 50.3h7.4M130.1 52.8h7.4M130.1 55.3h7.4M130.1 57.7h7.4M51 60.2h7.4M51 62.7h7.4M51 67.6h7.4M51 70.1h7.4M51 72.5h7.4M51 75h7.4M51 77.5h7.4M51 80h7.4"/>
<path d="M130.1 60.2h7.4M130.1 62.7h7.4M130.1 67.6h7.4M130.1 70.1h7.4M130.1 72.5h7.4M130.1 75h7.4M130.1 77.5h7.4M130.1 80h7.4M51 82.4h7.4M51 84.9h7.4M51 87.4h7.4M51 89.8h7.4"/>
<path d="M51 92.3h7.4M51 94.8h7.4M51 97.3h7.4M51 99.7h7.4M130.1 82.4h7.4M130.1 84.9h7.4M130.1 87.4h7.4M130.1 89.8h7.4M130.1 92.3h7.4M130.1 94.8h7.4M130.1 97.3h7.4M130.1 99.7h7.4"/>
<path d="M164.7 84.9h42v19.8h-42zM164.7 89.8h42M164.7 94.8h42M164.7 99.7h42M174.6 84.9v19.8M184.5 84.9v19.8M51 114.5h7.4M51 102.2h7.4M51 104.7h7.4M130.1 114.5h7.4M130.1 102.2h7.4M130.1 104.7h7.4"/>
<path d="M130.1 109.6h7.4M130.1 112.1h7.4M130.1 117h7.4M130.1 119.5h7.4M51 136.8h7.4M51 122h7.4M130.1 136.8h7.4M130.1 122h7.4M130.1 124.4h7.4M130.1 126.9h7.4M130.1 129.4h7.4M130.1 131.8h7.4"/>
<path d="M130.1 134.3h7.4M130.1 139.2h7.4M51 156.5h7.4M51 159h7.4M51 144.2h7.4M130.1 156.5h7.4M130.1 144.2h7.4M130.1 151.6h7.4M130.1 141.7h7.4M130.1 146.7h7.4M51 161.5h7.4M51 163.9h7.4"/>
<path d="M51 173.8h7.4M51 176.3h7.4M51 178.8h7.4M51 166.4h7.4M130.1 163.9h7.4M130.1 176.3h7.4M51 181.2h7.4M51 183.7h7.4M130.1 183.7h7.4"/>
</g>
<g font-size="2.2">
<text x="35.7" y="26.3">PA0</text>
<text x="35.7" y="28.8">PA1</text>
<text x="52.7" y="25.1">23</text>
<text x="52.7" y="27.5">24</text>
<text x="59.9" y="26.3">PA0-WKUP</text>
<text x="59.9" y="28.8">PA1/ETH_RMII_REF_CLK</text>
<text x="108.8" y="28.8">ETH_RMII_MDC/PC1</text>
<text x="124.9" y="26.3">PC0</text>
<text x="133.8" y="25.1">15</text>
<text x="133.8" y="27.5">16</text>
<text x="149.4" y="28.8">PC1</text>
<text x="149.4" y="26.3">PC0</text>
<text x="265.8" y="25.1">+VDD</text>
<text x="35.7" y="31.3">PA2</text>
<text x="35.7" y="33.7">PA3</text>
<text x="52.7" y="30.1">25</text>
<text x="52.7" y="32.5">26</text>
<text x="52.7" y="35">29</text>
<text x="59.9" y="31.3">PA2/ETH_RMII_MDIO</text>
<text x="59.9" y="33.7">PA3</text>
<text x="124.9" y="31.3">PC2</text>
<text x="124.9" y="33.7">PC3</text>
<text x="133.8" y="30.1">17</text>
<text x="133.8" y="32.5">18</text>
<text x="133.8" y="35">33</text>
<text x="149.4" y="33.7">PC3</text>
<text x="149.4" y="31.3">PC2</text>
<text x="233.9" y="35">ADC12_IN14</text>
<text x="252" y="33.7">470</text>
<text x="270.5" y="33.8" transform="rotate(90 270.5 33.8)">10K</text>
<text x="8.1" y="41.2">D</text>
<text x="35.7" y="36.3">PA4</text>
<text x="35.7" y="38.7">PA5</text>
<text x="35.7" y="41.2">PA6</text>
<text x="52.7" y="37.4">30</text>
<text x="52.7" y="39.9">31</text>
<text x="59.9" y="36.3">PA4</text>
<text x="59.9" y="38.7">PA5/SPI1_SCK</text>
<text x="59.9" y="41.2">PA6/SPI1_MISO</text>
<text x="112.5" y="36.3">ADC12_IN14/PC4</text>
<text x="124.9" y="38.7">PC5</text>
<text x="124.9" y="41.2">PC6</text>
<text x="133.8" y="37.4">34</text>
<text x="133.8" y="39.9">63</text>
<text x="149.4" y="41.2">PC6</text>
<text x="149.4" y="38.7">PC5</text>
<text x="149.4" y="36.3">PC4</text>
<text x="221.1" y="36.3">PC4</text>
<text x="255.9" y="37.9" transform="rotate(90 255.9 37.9)">0.1Uf</text>
<text x="287.6" y="41.2">D</text>
<text x="35.7" y="43.6">PA7</text>
<text x="35.7" y="46.1">PA8</text>
<text x="52.7" y="42.4">32</text>
<text x="52.7" y="44.9">67</text>
<text x="52.7" y="47.3">68</text>
<text x="59.9" y="43.6">PA7/SPI1_MOSI</text>
<text x="59.9" y="46.1">PA8/MCO</text>
<text x="124.9" y="43.6">PC7</text>
<text x="124.9" y="46.1">PC8</text>
<text x="133.8" y="42.4">64</text>
<text x="133.8" y="44.9">65</text>
<text x="133.8" y="47.3">66</text>
<text x="149.4" y="46.1">PC8</text>
<text x="149.4" y="43.6">PC7</text>
<text x="35.2" y="51.1">PA10</text>
<text x="35.2" y="53.5">PA11</text>
<text x="35.7" y="48.5">PA9</text>
<text x="52.7" y="49.8">69</text>
<text x="52.7" y="52.3">70</text>
<text x="59.9" y="48.5">PA9/OTG_FS_VBUS</text>
<text x="59.9" y="51.1">PA10/OTG_FS_ID</text>
<text x="59.9" y="53.5">PA11/OTG_FS_DM</text>
<text x="113" y="53.5">SPI3_MISO/PC11</text>
<text x="114.1" y="51.1">SPI3_SCK/PC10</text>
<text x="124.9" y="48.5">PC9</text>
<text x="133.8" y="49.8">78</text>
<text x="133.8" y="52.3">79</text>
<text x="148.8" y="53.5">PC11</text>
<text x="148.8" y="51.1">PC10</text>
<text x="149.4" y="48.5">PC9</text>
<text x="35.2" y="56">PA12</text>
<text x="35.2" y="58.4">PA13</text>
<text x="52.7" y="54.7">71</text>
<text x="52.7" y="57.2">72</text>
<text x="52.7" y="59.7">76</text>
<text x="59.9" y="56">PA12/OTG_FS_DP</text>
<text x="59.9" y="58.4">PA13/JTAG_TMS</text>
<text x="110.1" y="58.4">TAMPER-RTC/PC13</text>
<text x="113" y="56">SPI3_MOSI/PC12</text>
<text x="133.8" y="59.7">8</text>
<text x="133.8" y="57.2">7</text>
<text x="133.8" y="54.7">80</text>
<text x="148.8" y="58.4">PC13</text>
<text x="148.8" y="56">PC12</text>
<text x="265.8" y="54.7">+VDD</text>
<text x="35.2" y="60.9">PA14</text>
<text x="35.2" y="63.4">PA15</text>
<text x="52.7" y="62.2">77</text>
<text x="59.9" y="60.9">PA14/JTAG_TCLK/SW_CLK</text>
<text x="59.9" y="63.4">PA15/JTAG_TDI</text>
<text x="112" y="63.4">OSC32_OUT/PC15</text>
<text x="113.8" y="60.9">OSC32_IN/PC14</text>
<text x="133.8" y="62.2">9</text>
<text x="273" y="61.5" transform="rotate(90 273 61.5)">WAKEUP</text>
<text x="35.7" y="68.3">PB0</text>
<text x="35.7" y="70.8">PB1</text>
<text x="52.7" y="67.1">35</text>
<text x="52.7" y="69.5">36</text>
<text x="59.9" y="68.3">PB0</text>
<text x="59.9" y="70.8">PB1</text>
<text x="124.9" y="68.3">PD0</text>
<text x="124.9" y="70.8">PD1</text>
<text x="133.8" y="67.1">81</text>
<text x="133.8" y="69.5">82</text>
<text x="149.4" y="70.8">PD1</text>
<text x="149.4" y="68.3">PD0</text>
<text x="165.6" y="68.8" transform="rotate(90 165.6 68.8)">10pF</text>
<text x="192.9" y="68.8" transform="rotate(90 192.9 68.8)">10pF</text>
<text x="35.7" y="73.2">PB2</text>
<text x="35.7" y="75.7">PB3</text>
<text x="52.7" y="72.1">37</text>
<text x="52.7" y="74.5">89</text>
<text x="52.7" y="77">90</text>
<text x="59.9" y="73.2">PB2</text>
<text x="59.9" y="75.7">PB3/JTAG_TDO</text>
<text x="124.9" y="73.2">PD2</text>
<text x="124.9" y="75.7">PD3</text>
<text x="133.8" y="72.1">83</text>
<text x="133.8" y="74.5">84</text>
<text x="133.8" y="77">85</text>
<text x="149.4" y="75.7">PD3</text>
<text x="149.4" y="73.2">PD2</text>
<text x="174.3" y="72.1">32.768KHz</text>
<text x="221.1" y="75.7">PA0</text>
<text x="233.9" y="74.5">Wakeup</text>
<text x="251.3" y="72.7">1K</text>
<text x="35.7" y="78.2">PB4</text>
<text x="35.7" y="80.7">PB5</text>
<text x="35.7" y="83.2">PB6</text>
<text x="52.7" y="79.4">91</text>
<text x="52.7" y="81.9">92</text>
<text x="59.9" y="78.2">PB4/JTAG_TRST</text>
<text x="59.9" y="80.7">PB5</text>
<text x="59.9" y="83.2">PB6/USART1_TX</text>
<text x="112.5" y="83.2">USART2_RX/PD6</text>
<text x="112.8" y="80.7">USART2_TX/PD5</text>
<text x="124.9" y="78.2">PD4</text>
<text x="133.8" y="79.4">86</text>
<text x="133.8" y="81.9">87</text>
<text x="149.4" y="83.2">PD6</text>
<text x="149.4" y="80.7">PD5</text>
<text x="149.4" y="78.2">PD4</text>
<text x="270.5" y="78.2" transform="rotate(90 270.5 78.2)">220K</text>
<text x="8.1" y="88.1">C</text>
<text x="35.7" y="85.6">PB7</text>
<text x="35.7" y="88.1">PB8</text>
<text x="52.7" y="84.4">93</text>
<text x="52.7" y="86.9">95</text>
<text x="52.7" y="89.3">96</text>
<text x="59.9" y="85.6">PB7/USART1_RX</text>
<text x="59.9" y="88.1">PB8/I2C1_SCL</text>
<text x="105.3" y="88.1">ETH_RMII_CRS_DV/PD8</text>
<text x="124.9" y="85.6">PD7</text>
<text x="133.8" y="84.4">88</text>
<text x="133.8" y="86.9">55</text>
<text x="133.8" y="89.3">56</text>
<text x="149.4" y="88.1">PD8</text>
<text x="149.4" y="85.6">PD7</text>
<text x="166" y="88.1">BOOT1</text>
<text x="175.9" y="88.1">BOOT0</text>
<text x="191.9" y="88.1">Boot Mode</text>
<text x="287.6" y="88.1">C</text>
<text x="35.2" y="93.1">PB10</text>
<text x="35.2" y="95.5">PB11</text>
<text x="35.7" y="90.5">PB9</text>
<text x="52.7" y="91.8">47</text>
<text x="52.7" y="94.2">48</text>
<text x="59.9" y="90.5">PB9/I2C1_SDA</text>
<text x="59.9" y="93.1">PB10</text>
<text x="59.9" y="95.5">PB11/ETH_RMII_TXEN</text>
<text x="106.9" y="93.1">ETH_RMII_RXD1/PD10</text>
<text x="107.9" y="90.5">ETH_RMII_RXD0/PD9</text>
<text x="123.9" y="95.5">PD11</text>
<text x="133.8" y="94.2">58</text>
<text x="133.8" y="91.8">57</text>
<text x="148.8" y="95.5">PD11</text>
<text x="148.8" y="93.1">PD10</text>
<text x="149.4" y="90.5">PD9</text>
<text x="168.4" y="93.1">X</text>
<text x="179.6" y="93.1">0</text>
<text x="187" y="93.1">Main Flash Memory</text>
<text x="35.2" y="98">PB12</text>
<text x="35.2" y="100.4">PB13</text>
<text x="52.7" y="96.7">51</text>
<text x="52.7" y="99.2">52</text>
<text x="52.7" y="101.7">53</text>
<text x="59.9" y="98">PB12/ETH_RMII_TXD0</text>
<text x="59.9" y="100.4">PB13/ETH_RMII_TXD1</text>
<text x="123.9" y="98">PD12</text>
<text x="123.9" y="100.4">PD13</text>
<text x="133.8" y="96.7">59</text>
<text x="133.8" y="99.2">60</text>
<text x="133.8" y="101.7">61</text>
<text x="148.8" y="100.4">PD13</text>
<text x="148.8" y="98">PD12</text>
<text x="168.4" y="98">0</text>
<text x="179.6" y="98">1</text>
<text x="187" y="98">System Memory</text>
<text x="258.4" y="96.7">+VDD</text>
<text x="35.2" y="102.9">PB14</text>
<text x="35.2" y="105.4">PB15</text>
<text x="52.7" y="104.1">54</text>
<text x="59.9" y="102.9">PB14</text>
<text x="59.9" y="105.4">PB15</text>
<text x="123.9" y="102.9">PD14</text>
<text x="123.9" y="105.4">PD15</text>
<text x="133.8" y="104.1">62</text>
<text x="148.8" y="105.4">PD15</text>
<text x="148.8" y="102.9">PD14</text>
<text x="168.4" y="102.9">1</text>
<text x="179.6" y="102.9">1</text>
<text x="187" y="102.9">Embedded SRAM</text>
<text x="263.1" y="104.1" transform="rotate(90 263.1 104.1)">10K</text>
<text x="23.6" y="111.5">+VDD</text>
<text x="42.5" y="111.5">+VDDA</text>
<text x="125.1" y="110.3">PE0</text>
<text x="125.1" y="112.8">PE1</text>
<text x="133.8" y="109.1">97</text>
<text x="133.8" y="111.5">98</text>
<text x="149.4" y="112.8">PE1</text>
<text x="149.4" y="110.3">PE0</text>
<text x="220.6" y="112.8">PC13</text>
<text x="233.9" y="111.5">Tamper</text>
<text x="251.3" y="109.8">470</text>
<text x="34.9" y="116.5">FRB</text>
<text x="49.5" y="115.7" transform="rotate(90 49.5 115.7)">0.1uF</text>
<text x="52.7" y="114.1">22</text>
<text x="59.9" y="115.2">VDDA</text>
<text x="125.1" y="115.2">PE2</text>
<text x="125.1" y="117.7">PE3</text>
<text x="133.8" y="114.1">1</text>
<text x="133.8" y="116.5">2</text>
<text x="133.8" y="119">3</text>
<text x="149.4" y="117.7">PE3</text>
<text x="149.4" y="115.2">PE2</text>
<text x="181.8" y="119">+VDD</text>
<text x="256.9" y="118" transform="rotate(90 256.9 118)">0.1uF</text>
<text x="273" y="115.7" transform="rotate(90 273 115.7)">TAMPER</text>
<text x="22.8" y="120.5" transform="rotate(-90 22.8 120.5)">10uF</text>
<text x="52.7" y="121.4">19</text>
<text x="59.9" y="122.7">VSSA</text>
<text x="125.1" y="120.2">PE4</text>
<text x="125.1" y="122.7">PE5</text>
<text x="125.1" y="125.1">PE6</text>
<text x="133.8" y="121.4">4</text>
<text x="133.8" y="123.9">5</text>
<text x="149.4" y="125.1">PE6</text>
<text x="149.4" y="122.7">PE5</text>
<text x="149.4" y="120.2">PE4</text>
<text x="125.1" y="127.6">PE7</text>
<text x="125.1" y="130.1">PE8</text>
<text x="133.8" y="126.4">38</text>
<text x="133.8" y="128.9">39</text>
<text x="133.8" y="131.3">40</text>
<text x="149.4" y="130.1">PE8</text>
<text x="149.4" y="127.6">PE7</text>
<text x="186.9" y="128.9">BOOT1</text>
<text x="200.6" y="127.1">10K</text>
<text x="221.1" y="130.1">PB2</text>
<text x="8.4" y="135">B</text>
<text x="42.8" y="133.8">+VREF</text>
<text x="52.7" y="136.2">21</text>
<text x="59.9" y="137.5">VREF+</text>
<text x="124.1" y="135">PE10</text>
<text x="124.1" y="137.5">PE11</text>
<text x="125.1" y="132.5">PE9</text>
<text x="133.8" y="133.8">41</text>
<text x="133.8" y="136.2">42</text>
<text x="148.8" y="135">PE10</text>
<text x="148.8" y="137.5">PE11</text>
<text x="149.4" y="132.5">PE9</text>
<text x="191.9" y="136.2">***BOOT1 Default = 0***</text>
<text x="287.9" y="135">B</text>
<text x="49.5" y="138" transform="rotate(90 49.5 138)">0.1uF</text>
<text x="52.7" y="143.7">20</text>
<text x="124.1" y="140">PE12</text>
<text x="124.1" y="142.4">PE13</text>
<text x="133.8" y="138.7">43</text>
<text x="133.8" y="141.2">44</text>
<text x="133.8" y="143.7">45</text>
<text x="148.8" y="140">PE12</text>
<text x="148.8" y="142.4">PE13</text>
<text x="258.4" y="138.7">+VDD</text>
<text x="59.9" y="144.9">VREF-</text>
<text x="124.1" y="144.9">PE14</text>
<text x="124.1" y="147.4">PE15</text>
<text x="133.8" y="146.1">46</text>
<text x="148.8" y="144.9">PE14</text>
<text x="148.8" y="147.4">PE15</text>
<text x="181.8" y="146.1">+VDD</text>
<text x="263.1" y="146.1" transform="rotate(90 263.1 146.1)">10K</text>
<text x="123.2" y="152.3">NRST</text>
<text x="133.8" y="151">14</text>
<text x="147.4" y="152.3">RESET#</text>
<text x="170.6" y="151.3">BOOT0</text>
<text x="180.8" y="153.5">1</text>
<text x="219.1" y="154.8">RESET#</text>
<text x="233.9" y="153.5">RESET#</text>
<text x="33.4" y="161">+VDD</text>
<text x="51.7" y="161">100</text>
<text x="52.7" y="156">50</text>
<text x="52.7" y="158.5">75</text>
<text x="59.9" y="157.2">VDD1</text>
<text x="59.9" y="159.7">VDD2</text>
<text x="121.9" y="157.2">BOOT0</text>
<text x="133.8" y="156">94</text>
<text x="149.9" y="159.3">10K</text>
<text x="167.4" y="156">2</text>
<text x="180.8" y="158.5">3</text>
<text x="256.9" y="160" transform="rotate(90 256.9 160)">0.1uF</text>
<text x="273" y="157.7" transform="rotate(90 273 157.7)">RESET</text>
<text x="30.9" y="167.9" transform="rotate(90 30.9 167.9)">10uF</text>
<text x="42" y="167.6" transform="rotate(90 42 167.6)">0.1uF</text>
<text x="52.7" y="163.4">28</text>
<text x="52.7" y="165.9">11</text>
<text x="59.9" y="162.2">VDD3</text>
<text x="59.9" y="164.7">VDD4</text>
<text x="59.9" y="167.1">VDD5</text>
<text x="122.9" y="164.7">VBAT</text>
<text x="133.8" y="163.4">6</text>
<text x="167.4" y="165.9">5</text>
<text x="180.8" y="163.4">4</text>
<text x="52.7" y="173.3">49</text>
<text x="145.9" y="168.6">3V</text>
<text x="180.8" y="168.4">6</text>
<text x="52.7" y="175.8">74</text>
<text x="52.7" y="178.2">99</text>
<text x="59.9" y="174.5">VSS1</text>
<text x="59.9" y="177">VSS2</text>
<text x="59.9" y="179.5">VSS3</text>
<text x="119.2" y="177">OSC_OUT</text>
<text x="133.8" y="175.8">13</text>
<text x="152.3" y="179">390R</text>
<text x="8.1" y="181.9">A</text>
<text x="52.7" y="180.7">27</text>
<text x="52.7" y="183.2">10</text>
<text x="59.9" y="181.9">VSS4</text>
<text x="59.9" y="184.4">VSS5</text>
<text x="121.2" y="184.4">OSC_IN</text>
<text x="133.8" y="183.2">12</text>
<text x="140.9" y="184.9" transform="rotate(90 140.9 184.9)">22pF</text>
<text x="168.1" y="180.3">BOOT0=HIGH</text>
<text x="168.1" y="184.9" transform="rotate(90 168.1 184.9)">22pF</text>
<text x="186.4" y="181.9" transform="rotate(90 186.4 181.9)">1K</text>
<text x="200.6" y="180.7">Title</text>
<text x="224" y="183.4">MCB32 Education Board Cityline AG</text>
<text x="287.6" y="181.9">A</text>
<text x="58.3" y="188.1">STM32F107VCT6</text>
<text x="149.6" y="188.1">25.00 MHz</text>
<text x="200.6" y="188.1">Size</text>
<text x="201.8" y="191.9">A4</text>
<text x="212.9" y="188.1">Number</text>
<text x="227.7" y="190.8">www.mcb32.ch</text>
<text x="262.4" y="188.1">Revision</text>
<text x="269.8" y="190.6">Rev 1.0</text>
<text x="200.6" y="195.5">Date:</text>
<text x="211.7" y="195.5">19-Mar-2010</text>
<text x="250" y="195.5">Sheet1 of 6</text>
<text x="200.6" y="198">File:</text>
<text x="250" y="198">Drawn By:</text>
</g>
</svg>
